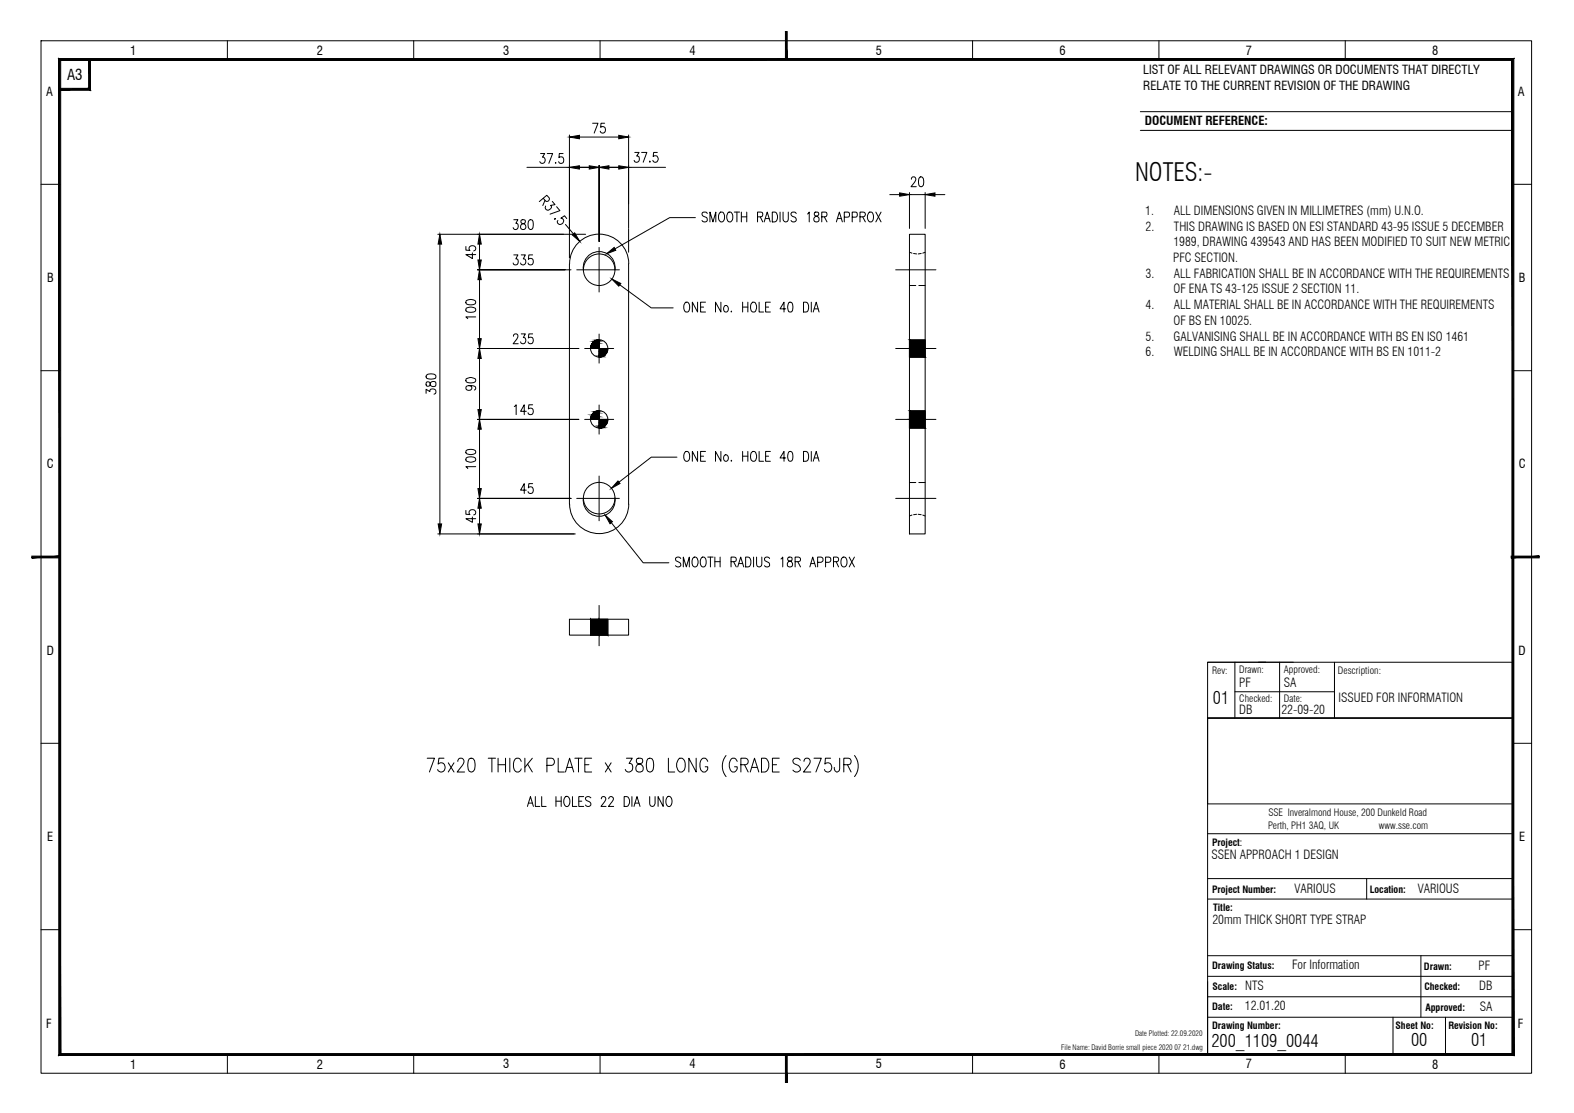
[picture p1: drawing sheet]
<svg xmlns="http://www.w3.org/2000/svg" width="420mm" height="297mm" viewBox="0 0 420 297" stroke-linecap="round" stroke-linejoin="round" font-family="sans-serif">
<!-- layer: Border -->
<g fill="none" stroke="#000" stroke-width=".27">
<path d="M304.4 29.8h99.4M304.4 34.8h99.4M322.4 176.7h81.4M345.2 176.7h-22.8v14.9h81.4h-81.4v89.8h81.4M356.2 176.7v14.9M403.8 213.5v18.1M322.4 222.5h81.4M322.4 234.5h81.4M322.4 239.9h81.4M364.8 234.5v5.4M322.4 255.1h81.4M379.3 255.1v16.4"/>
<path d="M322.4 260.6h81.4M322.4 266h81.4M322.4 271.5h81.4M371.8 271.5v9.9M385.9 271.5v9.9"/>
</g>
<!-- layer: Border Grid -->
<g fill="none" stroke="#000" stroke-width=".27">
<path d="M11 10.9h397.8v275.5h-397.8zM60.7 10.9v5M110.4 10.9v5M160.2 10.9v5M259.6 10.9v5M309.4 10.9v5M359.1 10.9v5M11 49.2h4.9M403.8 49.2h5M11 98.9h4.9M403.8 98.9h5M11 198.4h4.9"/>
<path d="M403.8 198.4h5M11 248.1h4.9M403.8 248.1h5M60.7 281.4v5M110.4 281.4v5M160.2 281.4v5M259.6 281.4v5M309.4 281.4v5M359.1 281.4v5"/>
</g>
<!-- layer: Border -->
<g fill="#000" stroke="#000" stroke-width=".27">
<path d="M15.7 15.6l.5 .5 387.9-.5zM16.2 16.1l387.9-.5-.5 .5zM404.1 15.6l-.5 .5 .5 265.6zM403.6 16.1l.5 265.6-.5-.5zM15.7 281.7h388.4l-.5-.5zM16.2 281.2h387.4l-387.9 .5zM15.7 15.6v266.1l.5-.5zM15.7 15.6l.5 .5v265.1z"/>
<path d="M15.9 23.6v.5l7.8-.5zM15.9 24.1l7.8-.5 .5 .5zM23.7 15.9v7.7l.5 .5zM23.7 15.9h.5v8.2z"/>
</g>
<!-- layer: 0 -->
<g fill="#000" stroke="#000" stroke-width=".27">
<path d="M209.7 8.4v7.5h.4zM209.7 8.4h.4v7.5z"/>
<path d="M8.5 148.9h7.4v-.5zM8.5 148.4h7.4l-7.4 .5z"/>
<path d="M403.4 148.9h7.5v-.5zM403.4 148.4h7.5l-7.5 .5z"/>
<path d="M209.7 281.4v7.5h.4zM209.7 281.4h.4v7.5z"/>
</g>
<path d="M329.6 176.7v14.9M335.9 176.7h2M341.6 176.7v14.9M403.8 176.7v14.9M322.4 191.6h81.4v22.9h-81.4zM329.6 184.6h26.6" fill="none" stroke="#000" stroke-width=".27"/>
<!-- layer: PDF5_EL-Steel -->
<g fill="none" stroke="#000" stroke-width=".27">
<path d="M167.8 70.4v64.2M167.8 70.4a7.9 7.9 0 0 0-7.9-7.9 7.9 7.9 0 0 0-7.9 7.9v64.2M242.8 62.5h4.2v80h-4.2zM242.8 67.3l.6 .3M242.8 76.2h1.7M243.9 67.6l.8 .2M245.3 76.2h1.7M245.9 67.6l-.8 .2M247 67.3l-.7 .3M242.8 90.7h4.2v4.6h-4.2zM242.8 109.6h4.2v4.7h-4.2zM152 134.5a7.9 7.9 0 0 0 7.9 7.9 7.9 7.9 0 0 0 7.9-7.9"/>
<path d="M242.8 128.8h1.7M243.4 137.5l-.6 .2M244.7 137.2l-.8 .2M245.1 137.2l.8 .2M245.3 128.8h1.7M246.3 137.5l.7 .2M152 165.3h15.8v4.2h-15.8zM157.6 165.3h4.6v4.2h-4.6z"/>
</g>
<!-- layer: PDF5_Text -->
<g fill="none" stroke="#000" stroke-width=".27">
<path d="M114 202.4h2l-1.4 3.6M118.5 202.4h-1.3l-.2 1.5a1.15 1.15 0 0 1 1.5 .1 1.15 1.15 0 0 1 0 1.6 1.15 1.15 0 0 1-1.5 .1l-.2-.3M119.7 203.6l1.5 2.4M121.2 203.6l-1.5 2.4M122.2 203.2l.3-.7 .3-.1 .8 .1a1.15 1.15 0 0 1-.2 1.8l-1.4 1.7h2M125.3 202.5l.7-.1a1.71 1.71 0 0 1 .8 2.1l-.1 .9-.3 .4-.7 .2a1.71 1.71 0 0 1-.8-2.1zM130.3 202.4h2M131.3 202.4v3.6M133 202.4v3.6M133 204.1h1.9M134.9 202.4v3.6M136.1 202.4v3.6"/>
<path d="M139.1 203.2a.98 .98 0 0 0-.9-.9 .98 .98 0 0 0-1 .9 2.26 2.26 0 0 0 .7 2.8 1.05 1.05 0 0 0 1.2-.8M140.1 202.4v3.6M140.8 215.2l.8-2.6 .8 2.6M140.8 203.9l1.3 2.1M141 214.3h1.1M142.1 202.4l-2 2.4M142.9 212.6v2.6h1.2M144.6 212.6v2.6h1.2M146 204.3h1.3a.99 .99 0 0 0 .7-1 .99 .99 0 0 0-.7-.9h-1.3v3.6M148.4 212.6v2.6M148.4 213.8h1.4M149 202.4v3.6h1.7"/>
<path d="M149.8 212.6v2.6M150.8 212.7a.77 .77 0 0 1 1 0 .77 .77 0 0 1 .3 .8v.9a.8 .8 0 0 1-.9 .9 .8 .8 0 0 1-.7-1v-.9zM150.9 206l1.1-3.6 1.1 3.6M151.3 204.8h1.5M152.8 212.6v2.6h1.2M153.4 202.4h2M154.4 202.4v3.6M154.5 213.8h.8M155.8 212.6h-1.3v2.6h1.3M156.1 204.1h1.1M157.7 212.9a.79 .79 0 0 0-.8-.3 .79 .79 0 0 0-.6 .6l.2 .4 1 .5a.72 .72 0 0 1-.2 1.1 .72 .72 0 0 1-1-.4M157.9 202.4h-1.8v3.6h1.8"/>
<path d="M160.5 213.2l.4-.6h.4l.4 .5-.3 .9-1 1.2h1.4M161.6 203.6l1.5 2.4M162.5 213.2l.1-.3a.64 .64 0 0 1 .9-.2 .64 .64 0 0 1 .1 .9l-1.2 1.6h1.4M163.1 203.6l-1.5 2.4M166.6 212.6a1.4 1.4 0 0 1 1.5 .9 1.4 1.4 0 0 1-.5 1.6l-1 .1zM167.2 202.4h1.6l-.9 1.4a1.16 1.16 0 0 1 1 1.3 1.16 1.16 0 0 1-1.3 .9l-.7-.6M168.7 212.6v2.6M169.2 215.2l.8-2.6 .8 2.6M169.5 214.3h1M170 202.5a.88 .88 0 0 0 .3 1.3 1.3 1.3 0 0 1 1.2 .6 1.3 1.3 0 0 1-.1 1.4 1.03 1.03 0 0 1-1.7-.4 1.34 1.34 0 0 1 1.4-1.6 .82 .82 0 0 0 .3-1.3l-.4-.1zM172.9 202.5l.7-.1a1.71 1.71 0 0 1 .9 2.1l-.1 .9-.3 .4-.7 .2a1.71 1.71 0 0 1-.9-2.1zM173.4 212.6v1.9a.67 .67 0 0 0 .5 .7 .67 .67 0 0 0 .8-.4l.2-.3v-1.9"/>
<path d="M177 212.6v2.6l-1.3-2.6v2.6M178.1 212.7a.77 .77 0 0 1 .9 0 .77 .77 0 0 1 .4 .8l-.1 .9a.8 .8 0 0 1-.8 .9 .8 .8 0 0 1-.7-1v-.9zM178.4 202.4v3.6h1.7M181.2 202.5l.3-.1a1.61 1.61 0 0 1 1.4 2.2 1.16 1.16 0 0 1-.5 1.2 1.16 1.16 0 0 1-1.2 0 2.46 2.46 0 0 1 0-3.3zM185.8 202.4v3.6l-1.9-3.6v3.6M188.9 203.2a.98 .98 0 0 0-1.5-.7 2.51 2.51 0 0 0 .2 3.5 1.13 1.13 0 0 0 1.3-1.4h-.7M193.8 201.6a4.5 4.5 0 0 0 0 5.7M196.8 203.2a.98 .98 0 0 0-1-.9 .98 .98 0 0 0-1 .9 2.33 2.33 0 0 0 .7 2.8 1.13 1.13 0 0 0 1.3-1.4h-.7M197.8 204.1h1.2a.89 .89 0 0 0 .7-.9 .89 .89 0 0 0-.7-.8h-1.2v3.6M198.7 204.1l1 1.9M200.3 206l1.1-3.6 1.2 3.6M200.7 204.8h1.4"/>
<path d="M203.3 202.4h.9a2.17 2.17 0 0 1 0 3.6h-.9zM206.2 204.1h1.1M208 202.4h-1.8v3.6h1.8M213.6 202.9a1.05 1.05 0 0 0-1.1-.6 1.05 1.05 0 0 0-.8 .9l.5 .7a1.8 1.8 0 0 1 1.4 1.1 1.06 1.06 0 0 1-.7 1.1 1.06 1.06 0 0 1-1.2-.6M214.6 203.2l.5-.8 .9 .1a1.15 1.15 0 0 1-.2 1.8l-1.3 1.7h1.9M217.3 202.4h1.9l-1.4 3.6M221.7 202.4h-1.4l-.1 1.5a1.08 1.08 0 0 1 1.3-.2 1.08 1.08 0 0 1 .5 1.3 1 1 0 0 1-.8 1 1 1 0 0 1-1.1-.6M224.1 202.4v2.8l-.1 .5-.5 .3a.99 .99 0 0 1-.8-1.2M225.2 204.1h1.3a.89 .89 0 0 0 .7-.9 .89 .89 0 0 0-.7-.8h-1.3v3.6M226.2 204.1l1 1.9M228.1 201.6a4.5 4.5 0 0 1 0 5.7"/>
</g>
<!-- layer: PDF5_EL-Holes -->
<g fill="none" stroke="#000" stroke-width=".27">
<path d="M154 72h11.3M155.7 72a4.3 4.3 0 0 1 4.2-4.9 4.3 4.3 0 0 1 4.3 4.9M159.9 66v11.9M156.1 93h7.7M159.9 89.2v7.7M156.1 111.9h7.7M159.9 108.1v7.8M154 133h11.3M155.7 133a4.3 4.3 0 0 0 4.2 4.8 4.3 4.3 0 0 0 4.3-4.8M159.9 127v12"/>
<circle cx="159.9" cy="72" r="4.2"/>
<circle cx="159.9" cy="93" r="2.31"/>
<circle cx="159.9" cy="111.9" r="2.31"/>
<circle cx="159.9" cy="132.9" r="4.2"/>
</g>
<!-- layer: PDF5_EL-Centre-Line -->
<path d="M239.1 72h10.7M239.1 93h10.7M239.1 111.9h10.7M239.1 133h10.7M159.9 161.6v10.7" fill="none" stroke="#000" stroke-width=".27"/>
<!-- layer: PDF5_EL-Steel -->
<g fill="#000" stroke="#000" stroke-width=".27">
<path d="M242.8 90.7l4.2 2.3v-2.3zM242.8 90.7l4.2 2.3h-4.2z"/>
<path d="M242.8 93l4.2 2.3v-2.3zM242.8 93l4.2 2.3h-4.2z"/>
<path d="M242.8 109.6l4.2 2.3v-2.3zM242.8 109.6l4.2 2.3h-4.2z"/>
<path d="M242.8 111.9l4.2 2.4v-2.4zM242.8 111.9l4.2 2.4h-4.2z"/>
<path d="M157.6 165.3l2.3 4.2v-4.2zM157.6 165.3l2.3 4.2h-2.3z"/>
<path d="M159.9 165.3l2.3 4.2v-4.2zM159.9 165.3l2.3 4.2h-2.3z"/>
</g>
<!-- layer: PDF5_Dimensions -->
<g fill="none" stroke="#000" stroke-width=".27">
<path d="M152 36v32.8M154.7 36.6h10.5M158.2 32.9h1.4l-1 2.6M161.4 32.9h-1l-.1 1.1a.8 .8 0 0 1 1.1 .1 .8 .8 0 0 1 0 1.1 .8 .8 0 0 1-1.1 .1l-.1-.3M167.8 36v25M137.1 58.6h1.1l-.5 1a.8 .8 0 0 1 .6 1.1 .8 .8 0 0 1-1.2 .4l-.1-.4M139.1 58.8v.4l.2 .4a.84 .84 0 0 1 1.1 .8 .84 .84 0 0 1-.9 .9 .87 .87 0 0 1-.5-1.1 .87 .87 0 0 1 .9-.6l.3-.1a.53 .53 0 0 0-.3-.9zM140.7 44.7h37M141.3 58.8l.5-.2a1.15 1.15 0 0 1 .6 1.5l-.3 1-.6 .2a1.91 1.91 0 0 1-.2-2.5zM144.3 41h1.1l-.6 1a.8 .8 0 0 1 .7 1.2 .8 .8 0 0 1-1.4-.1M145 52.9l.9 .9 .4-.1 .4-.6-.7-1-2 1.7M145.5 53.5l-.6 1.4"/>
<path d="M146.1 41h1.4l-1 2.6M147.4 53.8l.8 .8-1.2 .2a.81 .81 0 0 1-.3 1.1 .81 .81 0 0 1-1.1-.2l.1-.7M148.1 58.4l.1 .1h-.2zM148.3 43.3v.3zM148.6 55.2l.9 1-2.7 1M150.3 41h-1l-.1 1.1 .1-.1a.84 .84 0 0 1 1.2 .7 .84 .84 0 0 1-1.2 .8l-.2-.4M150.9 59.9l3.9 4.5M151.3 58.3l-.6-.7-1 .7a.81 .81 0 0 1 .7 .8 .81 .81 0 0 1-.8 .8 .81 .81 0 0 1-.8-.8l.1-.3M159.9 44.2v20.3v-20.3M169.4 40.7h1.2l-.6 1a.78 .78 0 0 1 .6 1.1 .78 .78 0 0 1-1.3 0M171.3 40.7h1.4l-1 2.6M173.5 43v.3z"/>
<path d="M175.5 40.7h-1l-.1 1.1 .1-.1a.82 .82 0 0 1 1.2 .6v.2a.74 .74 0 0 1-.6 .8 .74 .74 0 0 1-.8-.5M185.6 58.1h-6.8l-14.6 8.3M188.8 57a.7 .7 0 0 0-.9-.4 .7 .7 0 0 0-.4 .8l.9 .6a.68 .68 0 0 1 .4 .8 .68 .68 0 0 1-.9 .4l-.5-.4M189.5 59.2v-2.6l.8 2.6 .8-2.6v2.6M192.2 56.7a.81 .81 0 0 1 .9 0 .81 .81 0 0 1 .3 .9v.6a.83 .83 0 0 1-.8 1 .83 .83 0 0 1-.8-1l.1-1zM194.4 56.7a.84 .84 0 0 1 .9 0 .84 .84 0 0 1 .3 .9 1.19 1.19 0 0 1-1 1.6 1.77 1.77 0 0 1-.2-2.5zM196 56.6h1.4M196.7 56.6v2.6M197.9 56.6v2.6M197.9 57.9h1.4M199.3 56.6v2.6M202.2 57.9l1.2-.2 .2-.4-.2-.6-1.2-.1v2.6"/>
<path d="M202.9 57.9l.7 1.3M204 59.2l.8-2.6 .8 2.6M204.3 58.3h1M206.1 56.6h.7a1.52 1.52 0 0 1 0 2.6h-.7zM208.2 56.6v2.6M209 56.6v1.9a.7 .7 0 0 0 .7 .7 .7 .7 0 0 0 .7-.7v-1.9M212.5 57a.73 .73 0 0 0-.8-.4 .73 .73 0 0 0-.6 .6l.4 .5 .8 .4a.66 .66 0 0 1-.3 1.1h-.4l-.5-.4M215.5 57.1l.5-.5v2.6M217.5 56.7l-.1 .5 .2 .4a.88 .88 0 0 1 1 .6 .88 .88 0 0 1-.4 1 .76 .76 0 0 1-1-.6 .76 .76 0 0 1 .7-.9l.4-.1a.56 .56 0 0 0 .1-.9zM219.4 57.9l1.2-.2 .2-.4-.2-.6-1.2-.1v2.6M220 57.9l.8 1.3M223.3 59.2l.8-2.6 .8 2.6"/>
<path d="M223.5 58.3h1.1M225.4 58h.9a.7 .7 0 0 0 .5-.7 .7 .7 0 0 0-.5-.7h-.9v2.6M227.5 58h.9a.71 .71 0 0 0 .5-.7 .71 .71 0 0 0-.5-.7h-.9v2.6M229.6 57.9h.8l.6-.6a.6 .6 0 0 0-.6-.7h-.8v2.6M230.3 57.9l.7 1.3M232 56.7l.6-.1a1.77 1.77 0 0 1 0 2.6 1.43 1.43 0 0 1-1.1-1 1.43 1.43 0 0 1 .5-1.5zM233.8 56.6l1.4 2.6M235.2 56.6l-1.4 2.6M237.5 51.9h2.6M242.8 51.4v9.6M242.8 51.9h4.2M243.3 47.8l.4-.6h.4l.4 .5-.3 .9-1 1.2h1.4"/>
<path d="M245.5 47.3l.5-.1a1.73 1.73 0 0 1 0 2.6h-.2a1.95 1.95 0 0 1-.3-2.5zM247 51.4v9.6M249.6 51.9h2.6M116.9 62.5h39.4M117.4 65.2v74.6M124.4 65.8v1h1.1a.8 .8 0 0 1 .1-1 .8 .8 0 0 1 1 0 .8 .8 0 0 1 .1 1l-.3 .2M126.1 67.5v1.5l-1.7-1.1h2.6M128 65.2v4.2M128 74.6v15.8M137.1 68h1.1l-.5 1.1a.76 .76 0 0 1 .6 1.2 .76 .76 0 0 1-1.3-.1M139.1 68h1.1l-.5 1.1a.76 .76 0 0 1 .6 1.2 .76 .76 0 0 1-1.3-.1M142.2 68h-1l-.2 1.2a.81 .81 0 0 1 1.1 .1 .81 .81 0 0 1 0 1.1 .81 .81 0 0 1-1.1 0v-.2"/>
<path d="M150.8 72h-23.3h24.9M165.5 76l8.3 6.2h5.9M167.8 61.1v6.2M124.4 82.3a2.55 2.55 0 0 1 2.5 0l.1 .5a1.6 1.6 0 0 1-2.1 .5l-.5-.2zM124.4 80.3a1.89 1.89 0 0 1 2.6 .3v.1a1.55 1.55 0 0 1-2.1 .6l-.5-.2zM127 84.6h-2.6l.5 .4M127.5 93h27h-27M128 95.7v13.6M137.1 89.7v-.4l.3-.2h.5l.3 .5a2.84 2.84 0 0 1-1.2 2.1h1.3M139.1 89.1h1.1l-.5 1a.8 .8 0 0 1 .6 1.1 .8 .8 0 0 1-1.2 .3l-.1-.3M142.2 89.1h-1l-.2 1.1a.87 .87 0 0 1 1.4 .4 .87 .87 0 0 1-.9 1.1l-.5-.5M182.9 80.8l.2-.2a1.27 1.27 0 0 1 .9 2 .76 .76 0 0 1-.9 .7 .76 .76 0 0 1-.6-1l.1-1z"/>
<path d="M186.2 80.6v2.7l-1.4-2.7v2.7M187 82h.8M188.3 80.6h-1.3v2.7h1.3M192.4 80.6v2.7l-1.4-2.7v2.7M193.4 81.7l.2-.2a.84 .84 0 0 1 .8 1 .84 .84 0 0 1-1 .7l-.2-.6zM195.2 83.1v.2zM198.2 82h1.4M198.2 80.6v2.7M199.6 80.6v2.7M200.8 80.8l.1-.2a1.27 1.27 0 0 1 .9 2 .76 .76 0 0 1-.9 .7 .76 .76 0 0 1-.6-1 1.64 1.64 0 0 1 .5-1.5zM202.6 80.6v2.7h1.2M204.4 82h.8"/>
<path d="M205.6 80.6h-1.2v2.7h1.2M209.7 82.4h-1.5l1.1-1.8v2.7M210.6 80.8l.5-.2a1.63 1.63 0 0 1 .5 2.2l-.2 .4-.6 .1a1.5 1.5 0 0 1-.4-2.1zM214.5 80.6h.7a1.57 1.57 0 0 1 0 2.7h-.7zM216.6 80.6v2.7M217.1 83.3l.8-2.7 .7 2.7M217.4 82.4h1M113.7 105v-1.1l1.1 .6a.77 .77 0 0 1 1.1-.7 .77 .77 0 0 1 0 1.4M113.9 102l-.2 .7a.54 .54 0 0 0 .5 .4 .54 .54 0 0 0 .6-.3 .81 .81 0 0 1 .9-1 .81 .81 0 0 1 .4 1.3l-.2 .1a.9 .9 0 0 1-1.1-1l-.5-.3zM113.9 100.1a1.9 1.9 0 0 1 2.5 .3v.2a1.24 1.24 0 0 1-1.5 .6l-1-.3zM124.4 101.1a1.89 1.89 0 0 1 2.6 .3v.2a1.55 1.55 0 0 1-2.1 .5l-.5-.2zM125.2 102.9l.6 .3a.62 .62 0 0 1-.2 .9l-.4 .1a.7 .7 0 0 1-.8-.7v-.3l.8-.3a1.5 1.5 0 0 1 1.8 .6l-.1 .5-.3 .1"/>
<path d="M127.5 111.9h27h-27M128 114.6v15.8M137.3 108.5l.5-.5v2.7M140.5 109.8h-1.5l.9-1.8v2.7M142.2 108h-1l-.2 1.1a.82 .82 0 0 1 1.1 .1 .82 .82 0 0 1 0 1.1 .82 .82 0 0 1-1.1 .1v-.2M124.4 136.2v1l1.1 .1a.81 .81 0 0 1 0-1.1 .81 .81 0 0 1 1.2 0 .81 .81 0 0 1 0 1.1l-.3 .1M124.4 122.2l1.1-.3a1.17 1.17 0 0 1 1.5 .8 1.89 1.89 0 0 1-2.6 .3zM124.4 120.2l1.1-.3a1.17 1.17 0 0 1 1.5 .8 1.68 1.68 0 0 1-2.1 .5l-.5-.2zM126.1 138v1.4l-1.7-1h2.6M127 124.5h-2.6l.5 .6M127.5 133h24.9h-24.9M128 135.6v4.2"/>
<path d="M140.5 130.8h-1.5l.9-1.7v2.6M142.2 129.1h-1l-.2 1.1a.76 .76 0 0 1 1-.2 .76 .76 0 0 1 .4 .9 .71 .71 0 0 1-.6 .8 .71 .71 0 0 1-.8-.5M163.2 139.5l8.5 10.7h6.8M180.7 122h-6.9l-8.6 6.7M182.9 120.6l.2-.1a1.14 1.14 0 0 1 1 1.6 .81 .81 0 0 1-.8 1 .81 .81 0 0 1-.8-1l.1-1zM186.2 120.5v2.6l-1.4-2.6v2.6M187 121.8h.8M188.3 120.5h-1.3v2.6h1.3M192.4 120.5v2.6l-1.4-2.6v2.6M193.4 121.5a.81 .81 0 0 1 1 .4 .81 .81 0 0 1-.3 1.1 .81 .81 0 0 1-1-.4 .81 .81 0 0 1 .3-1.1zM195.2 122.9v.2zM198.2 120.5v2.6"/>
<path d="M198.2 121.8h1.4M199.6 120.5v2.6M200.5 120.9a.69 .69 0 0 1 .8-.4 .69 .69 0 0 1 .5 .6l.2 1a.82 .82 0 0 1-.8 1 .82 .82 0 0 1-.9-1zM202.6 120.5v2.6h1.2M204.4 121.8h.8M205.6 120.5h-1.2v2.6h1.2M209.7 122.2h-1.5l1.1-1.7v2.6M210.6 120.6l.5-.1a1.27 1.27 0 0 1 .6 1.5l-.3 1-.6 .1a1.95 1.95 0 0 1-.2-2.5zM214.5 120.5h.7a1.58 1.58 0 0 1 0 2.6h-.7zM216.6 120.5v2.6M217.1 123.1l.8-2.6 .7 2.6M217.4 122.2h1"/>
<path d="M116.9 142.5h36.7M181.7 149.1a.7 .7 0 0 0-.9-.4 .7 .7 0 0 0-.4 .9l1.1 .6a.72 .72 0 0 1-.1 1.1 .72 .72 0 0 1-1.1-.3M182.4 151.3v-2.6l.8 2.6 .8-2.6v2.6M184.9 149.1a.69 .69 0 0 1 .8-.4 .69 .69 0 0 1 .5 .6v1.4a.76 .76 0 0 1-.9 .6 .76 .76 0 0 1-.6-1zM187.3 148.8l.2-.1a1.14 1.14 0 0 1 1 1.6 .81 .81 0 0 1-.8 1 .81 .81 0 0 1-.8-1l.1-1zM188.9 148.7h1.5M189.6 148.7v2.6M190.8 148.7v2.6M190.8 149.9h1.4M192.2 148.7v2.6M195.1 149.9h.9l.4-.1 .1-.4a.6 .6 0 0 0-.5-.7h-.9v2.6M195.8 149.9l.7 1.4"/>
<path d="M196.9 151.3l.8-2.6 .8 2.6M197.3 150.4h.9M199 148.7h.7a1.52 1.52 0 0 1 0 2.6h-.7zM201.2 148.7v2.6M202 148.7v2.3a.72 .72 0 0 0 1.3 0l.1-2.3M205.4 149.1a.76 .76 0 0 0-1.3 0l.1 .6 1.1 .5 .1 .8a.81 .81 0 0 1-1.3 0M208.5 149.2l.4-.5v2.6M210.4 148.8a.57 .57 0 0 0 .2 .9 .82 .82 0 0 1 1 .7 .82 .82 0 0 1-1 .9 .86 .86 0 0 1-.4-1 .86 .86 0 0 1 1-.6l.2-.1a.58 .58 0 0 0-.3-.9zM212.2 149.9h1a.62 .62 0 0 0 .5-.6 .62 .62 0 0 0-.5-.6h-1v2.6M213 149.9l.7 1.4M216.2 151.3l.7-2.6 .8 2.6M216.5 150.4h1"/>
<path d="M218.3 150.1h.9a.72 .72 0 0 0 .5-.7 .72 .72 0 0 0-.5-.7h-.9v2.6M220.4 150.1h.9a.72 .72 0 0 0 .5-.7 .72 .72 0 0 0-.5-.7h-.9v2.6M222.5 149.9h.9a.63 .63 0 0 0 .5-.6 .63 .63 0 0 0-.5-.6h-.9v2.6M223.2 149.9l.6 1.4M224.6 149.1a.79 .79 0 0 1 1.1-.4 .79 .79 0 0 1 .4 1v.6a.82 .82 0 0 1-.8 1 .82 .82 0 0 1-.8-1zM226.7 148.7l1.4 2.6M228.1 148.7l-1.4 2.6"/>
</g>
<g fill="#000" stroke="#000" stroke-width=".27">
<path d="M152 36.6l2.7-.5v.9zM165.2 36.1l2.6 .5-2.6 .4zM152 44.7l2.7-.5v.9zM157.3 44.2l2.6 .5-2.6 .4zM159.9 44.7l2.6-.5v.9zM165.2 44.2l2.6 .5-2.6 .4zM240.1 51.5l2.7 .4-2.7 .5zM247 51.9l2.6-.4v.9zM117.4 62.5l.5 2.7h-.9zM128 72l.5 2.6h-.9zM127.6 69.4h.9l-.5 2.6zM128 62.5l.5 2.7h-.9z"/>
<path d="M152.8 62.7l.6-.6 1.4 2.3zM161.9 67.7l2-1.7 .5 .8zM163.3 74.5l2.4 1.1-.5 .8zM128 93l.5 2.7h-.9zM127.6 90.4h.9l-.5 2.6zM128 111.9l.5 2.7h-.9zM127.6 109.3h.9l-.5 2.6zM117 139.8h.9l-.5 2.7zM127.6 139.8h.9l-.5 2.7zM128 133l.5 2.6h-.9zM127.6 130.4h.9l-.5 2.6zM161.5 137.5l2 1.7-.7 .6z"/>
<path d="M165 128.4l.5 .6-2.3 1.3z"/>
</g>
<!-- layer: PDF5_EL-Holes -->
<g fill="#000" stroke="#000" stroke-width=".27">
<path d="M159.5 90.8l.4-.1zM159.9 95.2h.8zM159.5 109.7l.4-.1z"/>
<path d="M159.5 90.8h.4zM159.1 90.8h.8zM159.1 90.8l.8 .2v-.2zM158.8 91l.3-.2 .8 .2zM158.8 91l1.1 .2v-.2zM158.4 91.2l.4-.2 1.1 .2zM158.4 91.2l1.5 .4v-.4zM158.4 91.2l1.5 .4h-1.8zM158.1 91.6l1.8 .3v-.3zM158.1 91.6l1.8 .3h-2zM157.9 91.9l2 .3v-.3zM157.9 91.9l2 .3h-2.1zM157.8 92.2l2.1 .4v-.4zM157.8 92.2l2.1 .4h-2.3zM157.6 92.6l2.3 .4v-.4zM157.6 92.6l2.3 .4h-2.3z"/>
<path d="M159.9 95.2l.4 .1zM159.9 95.3h.4z"/>
<path d="M159.9 93l2.3 .4v-.4zM159.9 93l2.3 .4h-2.3zM159.9 93.4l2.2 .4 .1-.4zM159.9 93.4l2.2 .4h-2.2zM159.9 93.8l2.1 .4 .1-.4zM159.9 93.8l2.1 .4h-2.1zM159.9 94.2l1.8 .3 .3-.3zM159.9 94.2l1.8 .3h-1.8zM159.9 94.5l1.5 .3 .3-.3zM159.9 94.5l1.5 .3h-1.5zM159.9 94.8l1.2 .2 .3-.2zM159.9 94.8l1.2 .2h-1.2zM159.9 95l.8 .2 .4-.2zM159.9 95l.8 .2h-.8z"/>
<path d="M159.5 109.7l.4 .1zM159.1 109.8h.8zM159.1 109.8l.8 .1zM158.8 109.9h1.1zM158.8 109.9l1.1 .3v-.3zM158.4 110.2l.4-.3 1.1 .3zM158.4 110.2l1.5 .3v-.3zM158.4 110.2l1.5 .3h-1.8zM158.1 110.5l1.8 .3v-.3zM158.1 110.5l1.8 .3h-2zM157.9 110.8l2 .4v-.4zM157.9 110.8l2 .4h-2.1zM157.8 111.2l2.1 .3v-.3zM157.8 111.2l2.1 .3h-2.3zM157.6 111.5l2.3 .4v-.4zM157.6 111.5l2.3 .4h-2.3z"/>
<path d="M159.9 114.3h.4zM159.9 114.1l.4 .2zM159.9 114.1h.8z"/>
<path d="M159.9 111.9l2.3 .5v-.5zM159.9 111.9l2.3 .5h-2.3zM159.9 112.4l2.2 .3 .1-.3zM159.9 112.4l2.2 .3h-2.2zM159.9 112.7l2.1 .4 .1-.4zM159.9 112.7l2.1 .4h-2.1zM159.9 113.1l1.8 .4 .3-.4zM159.9 113.1l1.8 .4h-1.8zM159.9 113.5l1.5 .2 .3-.2zM159.9 113.5l1.5 .2h-1.5zM159.9 113.7l1.2 .3 .3-.3zM159.9 113.7l1.2 .3h-1.2zM159.9 114l.8 .1 .4-.1zM159.9 114l.8 .1h-.8z"/>
</g>
<text font-size="6.7" x="303" y="48.2">NOTES:-</text>
<g font-size="4.7">
<text x="323.8" y="187.9">01</text>
<text x="323.4" y="279.4">200_1109_0044</text>
<text x="376.7" y="279.2">00</text>
<text x="392.7" y="279.2">01</text>
</g>
<text font-size="4" x="17.9" y="21.3">A3</text>
<g font-size="3.3">
<text x="34.7" y="14.6">1</text>
<text x="84.6" y="14.6">2</text>
<text x="134.3" y="14.6">3</text>
<text x="184.1" y="14.6">4</text>
<text x="233.8" y="14.6">5</text>
<text x="282.9" y="14.6">6</text>
<text x="332.6" y="14.6">7</text>
<text x="382.3" y="14.6">8</text>
<text x="305.2" y="19.8">LIST OF ALL RELEVANT DRAWINGS OR DOCUMENTS THAT DIRECTLY</text>
<text x="305.2" y="24">RELATE TO THE CURRENT REVISION OF THE DRAWING</text>
<text x="12.3" y="25.6">A</text>
<text x="405.2" y="25.6">A</text>
<text x="305.6" y="33.5">DOCUMENT REFERENCE:</text>
<text x="305.7" y="57.3">1.</text>
<text x="313.4" y="57.3">ALL DIMENSIONS GIVEN IN MILLIMETRES (mm) U.N.O.</text>
<text x="305.8" y="61.6">2.</text>
<text x="313.2" y="65.7">1989, DRAWING 439543 AND HAS BEEN MODIFIED TO SUIT NEW METRIC</text>
<text x="313.4" y="61.6">THIS DRAWING IS BASED ON ESI STANDARD 43-95 ISSUE 5 DECEMBER</text>
<text x="313.2" y="69.9">PFC SECTION.</text>
<text x="12.6" y="75.3">B</text>
<text x="305.8" y="74.1">3.</text>
<text x="313.4" y="74.1">ALL FABRICATION SHALL BE IN ACCORDANCE WITH THE REQUIREMENTS</text>
<text x="405.4" y="75.3">B</text>
<text x="305.8" y="82.5">4.</text>
<text x="313.3" y="78.3">OF ENA TS 43-125 ISSUE 2 SECTION 11.</text>
<text x="313.4" y="82.5">ALL MATERIAL SHALL BE IN ACCORDANCE WITH THE REQUIREMENTS</text>
<text x="313.3" y="86.7">OF BS EN 10025.</text>
<text x="305.8" y="90.9">5.</text>
<text x="305.8" y="95.1">6.</text>
<text x="313.3" y="90.9">GALVANISING SHALL BE IN ACCORDANCE WITH BS EN ISO 1461</text>
<text x="313.3" y="95.1">WELDING SHALL BE IN ACCORDANCE WITH BS EN 1011-2</text>
<text x="12.5" y="125">C</text>
<text x="405.4" y="125">C</text>
<text x="12.5" y="174.8">D</text>
<text x="405.4" y="174.8">D</text>
<text x="330.8" y="183.5">PF</text>
<text x="342.7" y="183.4">SA</text>
<text x="330.8" y="190.6">DB</text>
<text x="342" y="190.6">22-09-20</text>
<text x="357.3" y="187.4">ISSUED FOR INFORMATION</text>
<text x="12.6" y="224.5">E</text>
<text x="405.5" y="224.5">E</text>
<text x="323.4" y="229.2">SSEN APPROACH 1 DESIGN</text>
<text x="345.6" y="238.3">VARIOUS</text>
<text x="378.4" y="238.3">VARIOUS</text>
<text x="323.6" y="246.7">20mm THICK SHORT TYPE STRAP</text>
<text x="344.9" y="258.7">For Information</text>
<text x="394.7" y="258.8">PF</text>
<text x="332.3" y="269.7">12.01.20</text>
<text x="332.4" y="264.2">NTS</text>
<text x="394.8" y="264.3">DB</text>
<text x="395" y="269.7">SA</text>
<text x="12.3" y="274.2">F</text>
<text x="405.2" y="274.2">F</text>
<text x="34.7" y="285.2">1</text>
<text x="84.6" y="285.2">2</text>
<text x="134.3" y="285.2">3</text>
<text x="184.1" y="285.2">4</text>
<text x="233.8" y="285.2">5</text>
<text x="282.9" y="285.2">6</text>
<text x="332.6" y="285.2">7</text>
<text x="382.3" y="285.2">8</text>
</g>
<g font-size="2.7">
<text x="323.6" y="180">Rev:</text>
<text x="330.8" y="179.6">Drawn:</text>
<text x="342.7" y="179.6">Approved:</text>
<text x="357.2" y="180">Description:</text>
<text x="330.8" y="187.5">Checked:</text>
<text x="342.7" y="187.5">Date:</text>
<text x="338.5" y="221.1">Perth, PH1 3AQ, UK</text>
<text x="338.6" y="217.8">SSE Inveralmond House, 200 Dunkeld Road</text>
<text x="368.1" y="221.1">www.sse.com</text>
</g>
<g font-size="2.6">
<text x="323.5" y="225.8">Project:</text>
<text x="323.5" y="238.3">Project Number:</text>
<text x="365.6" y="238.3">Location:</text>
<text x="323.8" y="243.1">Title:</text>
<text x="323.5" y="258.7">Drawing Status:</text>
<text x="380.1" y="258.8">Drawn:</text>
<text x="323.5" y="269.6">Date:</text>
<text x="323.7" y="264.2">Scale:</text>
<text x="380.2" y="264.3">Checked:</text>
<text x="380.5" y="269.7">Approved:</text>
<text x="323.5" y="274.5">Drawing Number:</text>
<text x="372.5" y="274.5">Sheet No:</text>
<text x="386.6" y="274.5">Revision No:</text>
</g>
<g font-size="2">
<text x="283.2" y="280.1">File Name: David Borrie small piece 2020 07 21.dwg</text>
<text x="303" y="276.6">Date Plotted: 22.09.2020</text>
</g>
</svg>
